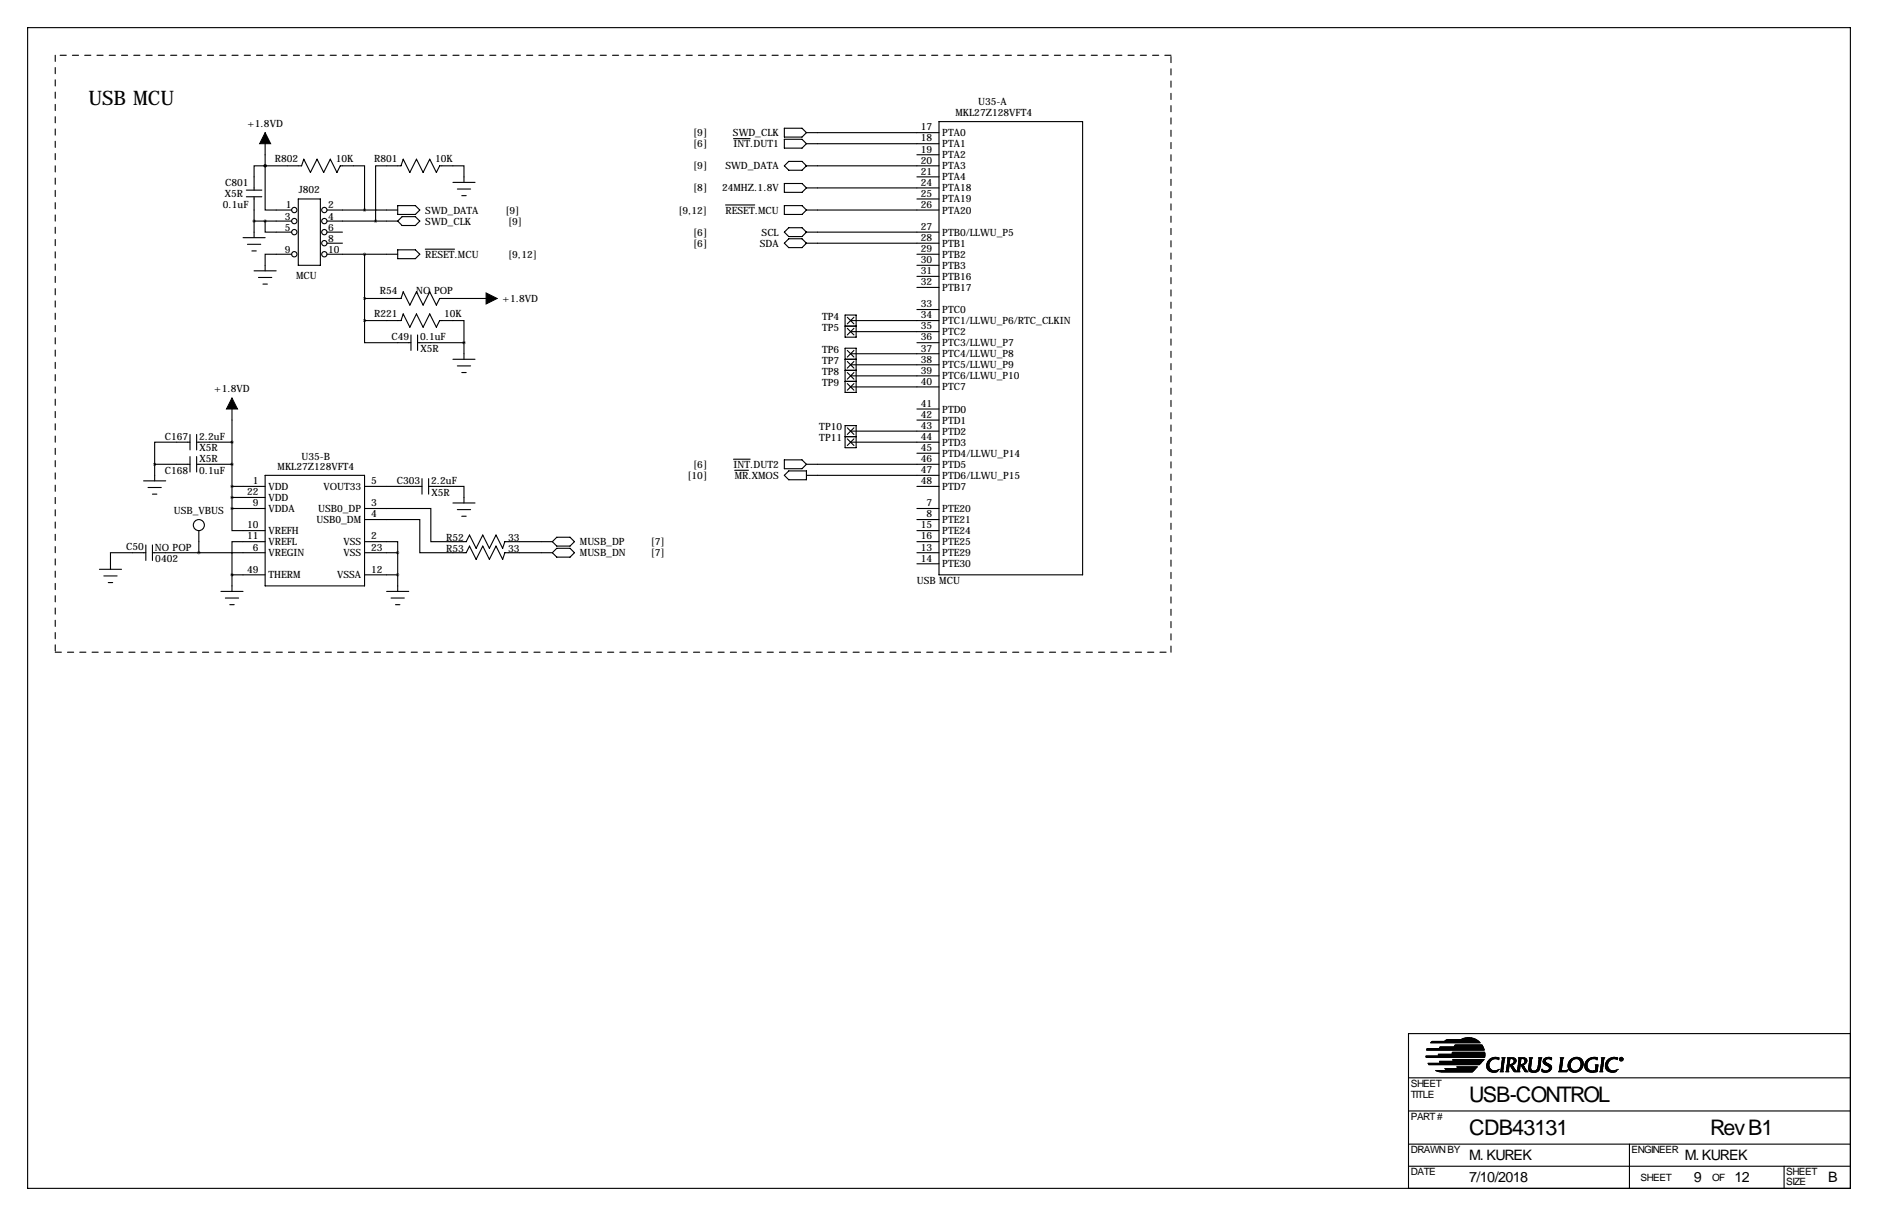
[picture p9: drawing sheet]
<svg xmlns="http://www.w3.org/2000/svg" width="432mm" height="279mm" viewBox="0 0 432 279" stroke-linecap="round" stroke-linejoin="round" font-family="sans-serif">
<g fill="none" stroke="#000" stroke-width=".23">
<path d="M328.9 239.6h11.5M328.9 239.6h11.4M329 239.5h11.3M329 239.5h11.2M329.1 239.4h11.1M329.1 239.4h11M329.2 239.3h10.9M332.1 239.2h7.9M332.2 239.2h7.7M332.3 239.1h7.5M332.4 239h7.3M332.5 239h7.1"/>
<path d="M332.6 238.9h6.9M332.7 238.9h6.7M336 238.8h3.2M336.2 238.7h2.9M336.3 238.7h2.7M336.4 238.6h2.5M336.5 238.6h2.2M336.8 238.5h1.7M337 238.5h1.4M327.9 242.8h13.5M327.9 242.7h13.5M327.9 242.6h13.5"/>
<path d="M327.9 243h13.5M327.9 242.9h13.5M328 241.3h13.3M328 241.2h13.3M328.1 241.1h13.1M328.1 241h13.1M328.1 240.9h13.1M328.3 244.3h12.2M328.4 244.4h12M328.4 244.3h12M328.4 244.4h11.9M328.5 244.7h11.6"/>
<path d="M328.5 244.6h11.7M330 246h8.9M330.1 246h8.7M330.3 246.1h8.5M330.4 246.1h8.3M330.6 246.2h8.1M330.7 246.2h7.9M330.7 242.6h10.7M330.7 242.5h10.7M330.7 242.4h10.7M330.7 242.3h10.7M330.7 242.2h10.7"/>
<path d="M331 243.9h9.8M331 243.8h9.9M331 240.9h10.1M331 240.8h10.1M331 244h9.7M331 240.7h10.1M331.1 244.1h9.5M331.1 244h9.6M331.1 240.7h10M331.1 240.6h10M331.1 244.2h9.4M331.1 244.2h9.5"/>
<path d="M331.1 240.5h9.9M331.3 246.3h7.2M332.2 245.5h7.1M332.2 245.6h7M332.3 245.6h6.9M332.3 245.7h6.8M332.4 245.7h6.7M332.5 245.8h6.6M332.6 245.8h6.4M332.7 245.9h6.2M333.9 242.2h7.5M333.9 242.1h7.5"/>
<path d="M333.9 242h7.5M333.9 241.9h7.5M333.9 241.8h7.5M334 241.8h7.4M334 243.4h7.3M334.1 243.6h7M334.1 243.5h7.1M334.1 243.7h6.9M334.2 243.8h6.7M334.3 240.5h6.7M334.4 240.4h6.5M334.4 240.3h6.5"/>
<path d="M334.5 240.3h6.4M334.5 240.2h6.3M334.6 240.1h6.1M334.9 245.1h4.8M335 245.2h4.6M335.1 245.3h4.4M335.2 245.4h4.2M335.3 245.5h4M340.3 244.5l-11.8 .1M341.1 243.6l-7 .1M341.8 245.2h.6M341.8 245.1h.6"/>
<path d="M341.8 245h.6M341.8 244.9h.5M341.8 244.8h.5M341.8 244.7h.5M341.8 244.6h.5M341.9 245.4h.6M341.9 245.3h.6M341.9 245.3h.5M341.9 244.5h.4M341.9 244.4h.5M341.9 244.3h.5M341.9 245.6h.7"/>
<path d="M341.9 245.5h.7M341.9 245.5h.6M341.9 244.2h.5M342 245.6h.7M342 244.1h.5M342 245.7h.8M342 245.7h.7M342 244h.6M342.1 245.8h.7M342.1 243.9h.5M342.1 245.8l.9 .1M342.1 243.8h.6"/>
<path d="M342.2 245.9h.9M342.2 243.8h.5M342.2 243.7h.5M342.2 246h1M342.3 246h2.1M342.3 243.6h.7M342.4 246.1h2M342.4 243.5h.6M342.4 243.5h.7M342.5 243.4h.7M342.5 246.2h1.8M342.5 244l-.5 .1"/>
<path d="M342.5 243.4h.8M342.6 243.3h.9M342.6 246.2h1.7M342.6 243.3h2M342.7 243.2h1.9M342.9 243.6l-.7 .1M342.9 243.1h1.8M343 246.3h1.1M343.1 243.1h1.6M343.2 246.4h.7M343.2 243h1.4M343.4 243h1"/>
<path d="M343.7 242.9h.3M344 246h.4M344.2 245.9h.3M344.2 243.3h.4M344.4 243.4h.2M344.5 245.8h.1M344.5 243.4h.1M344.6 245.8l-.3 .1M344.6 243.5h.1M344.6 245.7h.1M344.9 246.3h.8M345 246.2h.6"/>
<path d="M345 246.1h.6M345.1 246.1h.5M345.1 246h.4M345.1 245.9h.4M345.1 245.8h.4M345.1 245.8h.5M345.1 245.7h.5M345.1 245.6h.5M345.1 245.5h.5M345.2 245.5h.4M345.2 245.4h.4M345.2 245.3h.4"/>
<path d="M345.2 245.2h.4M345.2 245.1h.4M345.2 245h.5M345.2 244.9h.5M345.2 244.8h.5M345.3 244.7h.4M345.3 244.6h.4M345.3 244.5h.4M345.3 244.4h.4M345.3 244.3h.4M345.3 243h.8M345.3 244.2h.5"/>
<path d="M345.3 244.1h.5M345.3 244h.5M345.3 243.9h.5M345.3 243.1h.7M345.4 243.9h.4M345.4 243.8h.4M345.4 243.7h.4M345.4 243.6h.4M345.4 243.5h.4M345.4 243.2h.5M345.4 243.1h.6M345.4 243.4h.4"/>
<path d="M345.4 243.4h.5M345.4 243.3h.5M346.2 246.3h.8M346.3 246.2h.6M346.3 246.1h.6M346.4 246.1h.5M346.4 246h.5M346.4 245.9h.5M346.4 245.8h.5M346.4 245.7h.5M346.5 245.6h.4M346.5 245.5h.4"/>
<path d="M346.5 245.4h.4M346.5 245.3h.4M346.5 245.2h.4M346.5 245.1h.5M346.5 245h.5M346.5 244.9h.5M346.5 244.8h.5M346.6 244.7h.4M346.6 244.6h.4M346.6 244.5h.4M346.6 244.4h.4M346.6 243h1.4"/>
<path d="M346.6 244.3h.4M346.6 244.2h.5M346.6 244.1h.5M346.6 244h.5M346.6 243.1h1.5M346.7 243.9h.4M346.7 243.8h.4M346.7 243.7h.4M346.7 243.6h.4M346.7 243.2h1.7M346.7 243.1h1.5M346.7 243.5h.5"/>
<path d="M346.7 243.4h.5M346.7 243.3h.5M347.2 244.6h.7M347.2 244.8h.5M347.2 244.7h.5M347.2 244.7h.6M347.3 244.9h.5M347.3 244.8h.4M347.4 245.1h.5M347.4 245h.5M347.4 245.2h.6M347.5 245.3h.5"/>
<path d="M347.5 245.2h.5M347.6 245.4h.5M347.6 245.5h.5M347.7 245.6h.5M347.7 245.5h.5M347.7 244.4h.5M347.7 245.7h.6M347.7 243.3h.7M347.8 245.7h.5M347.8 244.4h.4M347.8 245.8l.6 .1M347.8 245.8h.5"/>
<path d="M347.8 244.3h.5M347.8 243.3h.7M347.9 244.3h.4M347.9 246h.6M347.9 245.9h.6M347.9 244.2h.5M347.9 243.4h.6M348 246h.6M348 244.2h.4M348 243.4h.5M348 246.1h.7M348 246.1h.6"/>
<path d="M348 244.1h.5M348 243.5h.6M348 243.5h.5M348.1 246.2h.6M348.1 243.6h.5M348.1 246.2l1.4 .1M348.1 244.5l-.7 .1M348.1 244h.4M348.1 243.9h.4M348.1 243.9h.5M348.1 243.8h.5M348.1 243.7h.5"/>
<path d="M348.5 244l-.4 .1M348.8 246.2h.6M348.8 246.1h.6M348.9 246.1h.5M348.9 246h.5M348.9 245.9h.5M348.9 245.8h.5M348.9 245.7h.5M348.9 245.6h.5M349 245.6h.4M349 245.5h.5M349 245.4h.5"/>
<path d="M349 245.3h.5M349 245.2h.5M349 245.1h.5M349 245h.5M349 244.9h.5M349 244.8h.5M349.1 244.8h.4M349.1 244.7h.4M349.1 244.7h.5M349.1 244.6h.5M349.1 244.5h.5M349.1 244.4h.5"/>
<path d="M349.1 243h1.4M349.1 244.3h.5M349.1 244.2h.5M349.1 244.1h.5M349.1 244h.5M349.1 243.1h1.5M349.2 243.9h.4M349.2 243.9h.5M349.2 243.8h.5M349.2 243.7h.5M349.2 243.6h.5M349.2 243.2h1.7"/>
<path d="M349.2 243.1h1.5M349.2 243.5h.5M349.2 243.4h.5M349.2 243.3h.5M349.7 244.7h.7M349.7 244.6h.8M349.8 244.8h.4M349.8 244.7h.4M349.8 244.9h.5M349.8 244.8h.5M349.9 245h.5M349.9 244.9h.4"/>
<path d="M349.9 245.1h.5M350 245.2h.5M350 245.1h.5M350 245.3h.5M350.1 245.3h.4M350.1 245.4h.5M350.2 245.5h.5M350.2 245.5h.4M350.2 245.6h.5M350.2 244.4h.5M350.3 245.7h.5M350.3 245.6h.4"/>
<path d="M350.3 243.3h.6M350.3 244.4h.4M350.4 245.8l.5 .1M350.4 245.8h.4M350.4 244.3h.4M350.4 243.3h.6M350.5 246h.5M350.5 245.9h.5M350.5 244.2h.4M350.5 243.4h.5M350.5 246.1h.7M350.5 246.1h.6"/>
<path d="M350.5 246h.6M350.5 244.1h.5M350.5 243.5h.5M350.6 246.2h.6M350.6 244h.4M350.6 243.6h.5M350.6 243.5h.5M350.6 246.2l.8 .1M350.6 244.5l-.7 .1M350.6 243.9h.4M350.6 243.9h.5M350.6 243.8h.5"/>
<path d="M350.6 243.7h.5M351 244l-.4 .1M351.5 245.8h.5M351.5 245.7h.5M351.5 245.6h.5M351.5 245.5h.4M351.5 245.4h.4M351.5 245.3h.4M351.5 245.2h.4M351.5 245.1h.4M351.5 245.9h.7M351.5 245.8l.6 .1"/>
<path d="M351.5 245h.5M351.5 244.9h.5M351.5 244.8h.5M351.5 244.7h.5M351.6 246h.7M351.6 244.7h.4M351.6 244.6h.4M351.6 244.5h.4M351.6 244.4h.4M351.6 244.3h.4M351.6 243h.8M351.6 246.1h2.1"/>
<path d="M351.6 246h.9M351.6 244.2h.4M351.6 244.1h.5M351.6 244h.5M351.6 243.9h.5M351.6 243.8h.5M351.6 243.1h.7M351.7 246.1h2M351.7 243.8h.4M351.7 243.7h.4M351.7 243.6h.4M351.7 243.5h.4"/>
<path d="M351.7 243.2h.5M351.7 243.1h.6M351.7 246.2h1.9M351.7 243.4h.4M351.7 243.4h.5M351.7 243.3h.5M351.8 246.2h1.7M352 246.3h1.3M352.2 246.4h.9M352.9 246h.9M353.1 246h.7M353.2 245.9h.6"/>
<path d="M353.3 245.9h.6M353.4 245.8h.5M353.4 245.7h.6M353.5 245.7h.5M353.5 245.6h.5M353.5 245.5h.5M353.6 245.5h.4M353.6 245.4h.4M353.6 245.3h.5M353.6 245.2h.5M353.6 245.1h.5M353.7 245.1h.4"/>
<path d="M353.7 245h.4M353.7 244.9h.4M353.7 244.8h.4M353.7 244.7h.4M353.7 244.6h.5M353.7 244.5h.5M353.7 244.4h.5M353.7 244.3h.5M353.7 243h.8M353.8 244.2h.4M353.8 244.1h.4M353.8 244h.4"/>
<path d="M353.8 243.9h.4M353.8 243.1h.7M353.8 243.8h.5M353.8 243.7h.5M353.8 243.6h.5M353.8 243.2h.6M353.8 243.1h.6M353.9 243.5h.4M353.9 243.4h.4M353.9 243.3h.4M354.5 245.7h.1M354.5 245.8l.3 .1"/>
<path d="M354.5 245.8h.1M354.5 246.2h1.6M354.5 246.2h1.7M354.5 246.1h1.8M354.5 246h.8M354.5 246h.5M354.5 245.9h.4M354.8 246.3h1.1M354.8 244l.6 .1M354.8 244h.6M354.8 243.9h.5M354.8 243.8h.5"/>
<path d="M354.8 244.2h.8M354.8 244.1h.7M354.8 243.7h.5M354.8 243.6h.5M354.9 244.3h.9M354.9 244.2h.8M354.9 243.5h.5M354.9 244.3h1M354.9 243.4h.6M355 246.4h.7M355 244.4h1M355 243.4h.6"/>
<path d="M355 243.3h.7M355 244.4h1.1M355 243.3h1.8M355.1 244.5l1.1 .1M355.1 243.2h1.7M355.2 244.6h1.1M355.2 243.1h1.6M355.3 244.7h1.1M355.3 243.1h1.5M355.4 244.7h1.1M355.4 243h1.4M355.5 244.8h1"/>
<path d="M355.6 246h.8M355.6 244.8h1M355.6 243h1M355.7 244.9h.9M355.8 246h.7M355.8 244.9h.9M355.9 245.9h.6M355.9 245h.8M355.9 242.9h.4M356 245.1h.7M356.1 245.8h.5M356.1 245.1h.7"/>
<path d="M356.2 245.7h.4M356.2 245.2h.6M356.2 245.7h.5M356.2 245.6h.5M356.2 245.3h.6M356.3 245.5h.4M356.3 245.5h.5M356.3 245.4h.5M356.3 243.3h.5M356.5 243.4h.2M356.6 245.8l-.6 .1M356.6 243.4h.1"/>
<path d="M356.6 243.5h.1M356.7 243.5h.1M358.4 246.2h1.9M358.5 246.1h1.8M358.5 246h1.8M358.5 246h.9M358.5 245.9h.6M358.5 245.8h.5M358.6 245.8h.4M358.6 245.7h.4M358.6 245.7h.5M358.6 245.6h.5"/>
<path d="M358.6 245.5h.5M358.6 245.4h.5M358.6 245.3h.5M358.6 245.2h.5M358.6 245.1h.5M358.6 245h.5M358.7 244.9h.5M358.7 244.8h.5M358.7 244.7h.5M358.7 244.6h.5M358.7 243h.9M358.7 244.5h.5"/>
<path d="M358.7 244.4h.5M358.7 244.3h.5M358.7 244.2h.5M358.7 244.1h.5M358.8 244h.5M358.8 243.9h.5M358.8 243.8h.5M358.8 243.1h.6M358.8 243.1h.7M358.9 243.7h.4M358.9 243.6h.4M358.9 243.5h.4"/>
<path d="M358.9 243.4h.4M358.9 243.3h.5M359.3 244l-.5 .1M359.4 243.2h-.5M359.9 246h.5M360.2 245.9h.2M360.3 246.2l-2 .1M360.3 245.9h.1M360.4 245.8h.1M360.5 245.2h.6M360.5 245.1h.6M360.5 245.1h.5"/>
<path d="M360.5 245h.5M360.5 244.9h.5M360.5 244.8h.5M360.5 244.7h.5M360.5 244.6h.5M360.6 245.4h.6M360.6 245.3h.5M360.6 245.2h.5M360.6 244.4h.5M360.6 244.3h.5M360.6 245.5h.6M360.6 244.2h.5"/>
<path d="M360.7 245.6h.6M360.7 245.6h.5M360.7 244.1h.5M360.7 245.7h.6M360.7 244h.5M360.8 245.8h.6M360.8 243.9h.5M360.8 245.8l.7 .1M360.8 243.8h.5M360.9 245.9h.7M360.9 243.8h.5M360.9 246h.8"/>
<path d="M360.9 243.7h.5M361 246h.9M361 243.6h.6M361.1 246.1h2M361.1 244.5l-.5 .1M361.1 243.5h.5M361.1 246.1h1.9M361.1 243.5h.6M361.2 243.4h.6M361.2 246.2h1.7M361.2 244l-.5 .1M361.2 243.4h.7"/>
<path d="M361.3 246.2h1.6M361.3 243.3h.8M361.4 243.3h1M361.4 243.2h2.1M361.5 246.3h1.1M361.5 243.6l-.6 .1M361.6 243.1h1.8M361.7 246.4h.7M361.7 243.1h1.6M361.8 243h1.3M362 243h1M362.3 246h.9"/>
<path d="M362.3 242.9h.5M362.6 246h.7M362.6 243.3h1M362.7 245.9h.6M362.8 243.3h.8M362.9 245.8h.6M362.9 243.4h.8M363 245.7h.5M363 243.4h.7M363.1 245.7h.5M363.1 243.5h.6M363.1 245.6h.5"/>
<path d="M363.2 245.6h.4M363.2 245.5h.5M363.2 243.5h.6M363.2 243.6l.7 .1M363.2 243.6h.6M363.3 245.3h.5M363.3 243.8h.6M363.3 243.7h.6M363.4 245.2h.5M363.4 243.9h.5M363.4 243.8h.5M363.4 245.8l-.6 .1"/>
<path d="M363.4 245.1h.5M363.4 245h.5M363.4 244h.6M363.4 243.9h.6M363.5 244.9h.5M363.5 244.8h.5M363.5 244.2h.5M363.5 244.1h.5M363.5 244h.5M363.5 244.7h.5M363.5 244.6h.5M363.5 244.5h.5"/>
<path d="M363.5 244.4h.5M363.5 244.3h.5M363.8 245.4h-.5M364.4 245.3h.6M364.4 245.3h.5M364.4 245.2h.5M364.4 245.1h.5M364.4 245h.5M364.4 244.9h.5M364.4 244.8h.5M364.4 244.7h.5M364.4 244.6h.5"/>
<path d="M364.4 245.5h.6M364.4 245.4h.6M364.4 244.4h.5M364.4 244.3h.5M364.5 245.6h.7M364.5 245.5h.6M364.5 244.3h.4M364.5 244.2h.5M364.5 245.7h.7M364.5 244.1h.5M364.6 245.8h.7M364.6 245.7h.7"/>
<path d="M364.6 244h.5M364.6 245.8l.9 .1M364.6 243.9h.6M364.7 243.8h.5M364.7 245.9h.9M364.7 243.8h.6M364.7 243.7h.6M364.8 246h.9M364.8 246h1.2M364.9 246.1h2.3M364.9 243.6h.6M364.9 244.5l-.5 .1"/>
<path d="M364.9 243.5h.7M365 246.1h2.2M365 243.5h.6M365 243.4h.7M365.1 246.2h2.1M365.1 244l-.6 .1M365.1 243.4h.8M365.2 246.2h2M365.2 243.3h.8M365.3 243.3h2M365.4 243.2h1.9M365.4 243.6l-.6 .1"/>
<path d="M365.5 246.3h1.3M365.6 243.1h1.7M365.7 243.1h1.6M365.7 246.4h.8M365.8 243h1.5M366 243h1.2M366.3 246h.9M366.4 242.9h.4M366.7 246h.6M366.8 244.7h.6M366.8 245.9h.5M366.8 245.8h.5"/>
<path d="M366.8 245.7h.5M366.8 243.3h.4M366.9 245.6h.4M366.9 245.5h.4M366.9 245.4h.4M366.9 245.3h.4M366.9 244.8h.5M366.9 245.2h.5M366.9 245.1h.5M366.9 245h.5M366.9 244.9h.5M367 243.4h.2"/>
<path d="M367.1 243.4h.1M367.1 243.5h.1M367.2 243.5h.1M367.8 246.3h.8M367.9 246.2h.6M367.9 246.1h.6M367.9 246h.6M368 246h.5M368 245.9h.5M368 245.8h.5M368 245.7h.5M368 245.6h.5"/>
<path d="M368 245.5h.5M368 245.4h.5M368 245.3h.5M368.1 245.3h.4M368.1 245.2h.4M368.1 245.2h.5M368.1 245.1h.5M368.1 245h.5M368.1 244.9h.5M368.1 244.8h.5M368.1 244.7h.5M368.1 244.6h.5"/>
<path d="M368.1 243h.9M368.2 244.4h.4M368.2 244.4h.5M368.2 244.3h.5M368.2 244.2h.5M368.2 244.1h.5M368.2 244h.5M368.2 243.9h.5M368.2 243.8h.5M368.2 243.7h.5M368.2 243.1h.7M368.3 243.6h.5"/>
<path d="M368.3 243.5h.5M368.3 243.4h.5M368.3 243.3h.5M368.9 243.2h-.6M369.1 245.2h.6M369.1 245.1h.6M369.1 245h.6M369.1 244.9h.5M369.1 244.8h.5M369.1 244.7h.5M369.1 244.6h.5M369.2 245.4h.6"/>
<path d="M369.2 245.3h.6M369.2 245.3h.5M369.2 244.5h.5M369.2 244.4h.5M369.2 244.3h.5M369.2 245.5h.7M369.2 245.5h.6M369.2 244.2h.5M369.3 245.6h.7M369.3 245.6h.6M369.3 244.2h.4M369.3 244.1h.5"/>
<path d="M369.3 245.7h.8M369.3 245.7h.7M369.3 244h.6M369.4 245.8h.7M369.4 243.9h.5M369.4 245.8l.9 .1M369.4 243.8h.6M369.5 245.9h.9M369.5 243.8h.5M369.5 243.7h.6M369.6 246h.9M369.6 246h2.1"/>
<path d="M369.6 243.6h.6M369.7 246.1h2M369.7 243.5h.6M369.7 243.5h.7M369.8 243.4h.7M369.8 246.2h1.8M369.8 243.4h.8M369.9 243.3h.9M369.9 246.2h1.7M370 243.3h1.9M370 243.2h2M370.2 243.6l-.7 .1"/>
<path d="M370.2 246.3h1.1M370.2 243.1h1.8M370.3 243.1h1.7M370.4 246.4h.7M370.5 243h1.4M370.6 243h1.1M370.9 242.9h.4M371.2 246h.6M371.4 245.9h.4M371.4 243.3h.5M371.7 243.4h.2M371.8 245.8h.1"/>
<path d="M371.8 243.4h.1M371.9 245.8l-.3 .1M371.9 243.5h.1M371.9 245.7h.1M372.4 243.5h.1M372.4 243.4h.1M372.4 243.3h.1M372.4 243.6h.1M372.4 243.1h.1M372.5 243.6l.1 .1M372.5 243.2h-.1M372.5 243.1h.1"/>
<path d="M372.5 243h.1M372.6 243.7h.4M372.6 243h.4M372.6 243.8h.3M372.6 243.6h.1M372.6 243.5h.1M372.6 243.4h.1M372.6 243.4h.3M372.6 243.3h.1M372.6 243.1h.3M372.7 242.9h.1M372.8 243.5h.1"/>
<path d="M372.8 243.4h.1M372.8 243.3h.1M372.9 243.5h.1M372.9 243.6h.1M372.9 243.3h.1M372.9 243.2h.1M372.9 243.2h-.3M372.9 243h.1M373 243.7h.1M373 243.1h.1M373.1 243.6h.1M373.1 243.2h.1"/>
<path d="M373.1 243.1h.1M373.1 243.5h.1M373.1 243.4h.1M373.1 243.3h.1"/>
</g>
<g fill="none" stroke="#000" stroke-width=".25">
<path d="M6.3 6.4h419.1v266.6h-419.1zM61 38.1h-2.6v5.6M61 38.1v10.2h6.1M61 38.1h.1M61 38.1h8.3l.5-1.5 1.6 3 1.5-3 1.5 3 1.5-3 1.6 3 .7-1.5h5.6v10.2M61 31.5v6.6M168.7 31.9h3.8M180.3 29.5h4.1l1 1-1 1h-4.1zM180.3 32h4.1l1 1-1 1h-4.1zM185.4 38.1l-1-1h-3l-1.1 1 1.1 1h3l.9-1h30.6M185.4 30.5h30.5M185.4 33h30.5"/>
<path d="M210.8 35.6h5.1M215.9 27.9h33v104.2h-33zM55.9 54.6h5.1M56.6 43.7h3.6M56.6 45.2h3.6M56.9 56.1h3M57.9 57.7h1M58.4 45.2v9.4M58.4 50.8h8.7M61 50.8v2.5h6.1M67.1 58.4h-6.1v3.8M68.6 45.7h5.1v15.3h-5.1z"/>
<path d="M75.2 48.3h16.2M75.2 53.3h3.5M75.2 55.9h3.5M75.2 58.4h16.2M75.2 50.8h16.2M83.8 58.4v15.3M91.4 47.2h4.1l1 1.1-1 1h-4.1zM91.4 57.4h4.1l1 1-1 1h-4.1zM92.5 49.8h3l1 1-1 1h-3l-1.1-1zM97.8 57.3h6.7M104.1 41.9h5.1M105.2 43.4h3"/>
<path d="M106.2 45h1M106.7 41.9v-3.8h-5.6l-.8 1.5-1.5-3-1.5 3-1.5-3-1.6 3-1.5-3-.5 1.5h-5.8v12.7M166.8 47.1h6.7M180.3 47.2h4.1l1 1.1-1 1h-4.1zM180.3 42.2h4.1l1 1-1 1h-4.1zM185.4 43.2h30.5M185.4 48.3h30.5M185.4 53.3l-1-1h-3l-1.1 1 1.1 1.1h3l.9-1.1h30.6M185.4 55.9l-1-1h-3l-1.1 1 1.1 1h3l.9-1h30.6M210.8 40.6h5.1M210.8 45.7h5.1M210.8 58.4h5.1"/>
<path d="M58.4 62.2h5.1M59.4 63.8h3.1M60.5 65.3h1M83.8 73.7h8.4l.5-1.6 1.5 3.1 1.6-3.1 1.5 3.1 1.5-3.1 1.5 3.1 .8-1.5h5.6v5M83.8 73.7v5h10.7M83.8 68.6h8.4l.5-1.5 1.5 3 1.6-3 1.5 3 1.5-3 1.5 3 .8-1.5h12.2M94.5 77v3.5M96 78.7h10.7M96 77v3.5M106.7 78.7v3.8M194.3 72.4h2.5v5.1h-2.5zM194.3 74.9h2.5"/>
<path d="M194.8 72.9l1.5 1.5M194.8 75.4l1.5 1.6M195.6 73.7h20.3M195.6 76.2h20.3M196.3 72.9l-1.5 1.5M196.3 75.4l-1.5 1.6M210.8 61h5.1M210.8 63.5h5.1M210.8 66h5.1M210.8 71.1h5.1M210.8 78.7h5.1M43.7 99.8v3.6"/>
<path d="M45.2 99.8v3.6M53.3 92.5v24.3M104.1 82.5h5.1M105.2 84.1h3M106.2 85.6h1M194.3 80h2.5v10.2h-2.5zM194.3 97.8h2.5v5.1h-2.5zM194.3 82.5h2.5M194.3 85.1h2.5M194.3 87.6h2.5M194.8 80.5l1.5 1.5M194.8 83.1l1.5 1.5"/>
<path d="M194.8 85.6l1.5 1.5M194.8 88.1l1.5 1.6M194.8 98.3l1.5 1.5M195.6 81.3h20.3M195.6 83.8h20.3M195.6 86.4h20.3M195.6 88.9h20.3M195.6 99.1h20.3M196.3 80.5l-1.5 1.5M196.3 83.1l-1.5 1.5M196.3 85.6l-1.5 1.5M196.3 88.1l-1.5 1.6"/>
<path d="M196.3 98.3l-1.5 1.5M210.8 94h5.1M210.8 96.5h5.1M33 110.5h5.1M34 112h3.1M35.1 113.5h1M35.6 106.7h8.1M35.6 106.7v3.8M43.7 101.6h-8.1v5.1M43.7 104.9v3.6M45.2 101.6h8.1M45.2 106.7h8.1"/>
<path d="M45.2 104.9v3.6M53.3 116.8v5.1h7.7M53.3 111.8h7.7M53.3 116.8h7.7M53.3 114.3h7.7M61 109.2h22.8v25.4h-22.8zM83.8 116.8h15.3v7.7h8.1l.7-1.6 1.6 3.1 1.5-3.1 1.5 3.1 1.5-3.1 1.6 3.1 .5-1.5h10.9M83.8 119.4h12.7v7.6h10.7l.7-1.5 1.6 3 1.5-3 1.5 3 1.5-3 1.6 3 .5-1.5h10.9M83.8 111.8h13.2M97 110v3.5M98.6 111.8h8.1v3.8M98.6 110v3.5"/>
<path d="M104.1 115.6h5.1M105.2 117.1h3M106.2 118.6h1M168.7 105.5h3.8M168.9 108.1h3.2M180.3 105.7h4.1l1 1-1 1h-4.1zM180.3 109.2l1.1-1h4v2h-4zM185.4 106.7h30.5M185.4 109.2h30.5M194.3 100.3h2.5M194.8 100.8l1.5 1.6M195.6 101.6h20.3"/>
<path d="M196.3 100.8l-1.5 1.6M210.8 104.1h5.1M210.8 111.8h5.1M210.8 116.8h5.1M210.8 119.4h5.1M22.9 130.8h5M23.9 132.3h3M24.9 133.9h1M33.5 127h-8.1v3.8M33.5 125.2v3.6M35.1 127h25.9M35.1 125.2v3.6"/>
<path d="M45.7 121.9v5.1M50.8 135.9h5.1M51.8 137.4h3.1M52.8 138.9h1M53.3 132.1h7.7M53.3 132.1v3.8M61 124.5h-7.7v7.6M83.8 124.5h7.6v2.5M83.8 132.1h7.6M83.8 127h7.6M88.9 135.9h5.1M89.9 137.4h3.1"/>
<path d="M90.9 138.9h1M91.4 127v8.9M127 124.5l1-1.1h3.1l1 1.1-1 1h-3.1zM128 126h3.1l1 1-1 1h-3.1l-1-1zM210.8 121.9h5.1M210.8 124.5h5.1M210.8 127h5.1M210.8 129.5h5.1M425.4 237.5h-101.6v35.5M323.8 255.3h101.6M323.8 247.6h101.6M323.8 268h101.6"/>
<path d="M323.8 262.9h101.6M374.6 262.9v10.1M410.2 268v5"/>
<circle cx="67.7" cy="50.8" r=".61"/>
<circle cx="67.7" cy="53.3" r=".61"/>
<circle cx="67.7" cy="58.4" r=".61"/>
<circle cx="67.7" cy="48.3" r=".61"/>
<circle cx="74.6" cy="50.8" r=".61"/>
<circle cx="74.6" cy="55.9" r=".61"/>
<circle cx="74.6" cy="53.3" r=".61"/>
<circle cx="74.6" cy="58.4" r=".61"/>
<circle cx="74.6" cy="48.3" r=".61"/>
<circle cx="45.7" cy="120.6" r="1.27"/>
</g>
<path d="M12.7 12.7v137.2M269.2 12.7h-256.5M12.7 149.9h256.5M269.2 149.9v-137.2" fill="none" stroke="#000" stroke-width=".25" stroke-dasharray="1.4 1.4"/>
<path d="M61 30.5l1.2 2.5h-2.5zM111.8 67.3l2.5 1.3-2.5 1.2zM53.3 91.4l1.3 2.6h-2.5z" fill="#000" stroke="#000" stroke-width=".23"/>
<path d="M60.9 38.1a.05 .05 0 0 0 .1 0 .05 .05 0 0 0-.1 0zM86.3 50.8a.05 .05 0 0 0 .1 0 .05 .05 0 0 0-.1 0zM60.9 50.8a.05 .05 0 0 0 .1 0 .05 .05 0 0 0-.1 0zM60.9 38.1a.05 .05 0 0 0 .1 0 .05 .05 0 0 0-.1 0zM91.4 127a.05 .05 0 0 0 .1 0 .05 .05 0 0 0-.1 0zM91.4 132.1a.05 .05 0 0 0 .1 0 .05 .05 0 0 0-.1 0zM53.3 111.8a.05 .05 0 0 0 .1 0 .05 .05 0 0 0-.1 0zM53.3 114.3a.05 .05 0 0 0 .1 0 .05 .05 0 0 0-.1 0zM53.3 116.8a.05 .05 0 0 0 .1 0 .05 .05 0 0 0-.1 0zM53.3 132.1a.05 .05 0 0 0 .1 0 .05 .05 0 0 0-.1 0zM53.3 101.6a.05 .05 0 0 0 .1 0 .05 .05 0 0 0-.1 0zM53.3 106.7a.05 .05 0 0 0 .1 0 .05 .05 0 0 0-.1 0zM35.5 106.7a.05 .05 0 0 0 .1 0 .05 .05 0 0 0-.1 0z" fill="#000" stroke="#000" stroke-width=".63"/>
<g font-size="4.9">
<text x="337.8" y="253.1">USB-CONTROL</text>
<text x="337.8" y="260.7">CDB43131</text>
<text x="393.2" y="260.7">Rev B1</text>
</g>
<text font-size="4.6" x="20.3" y="24.1">USB MCU</text>
<g font-size="3.3">
<text x="337.8" y="266.5">M. KUREK</text>
<text x="387.3" y="266.5">M. KUREK</text>
<text x="337.8" y="271.6">7/10/2018</text>
<text x="389.5" y="271.6">9</text>
<text x="398.8" y="271.6">12</text>
<text x="420.4" y="271.6">B</text>
</g>
<g font-size="2.3">
<text x="56.9" y="29.2">+1.8VD</text>
<text x="211.7" y="30">17</text>
<text x="219.7" y="26.6">MKL27Z128VFT4</text>
<text x="224.9" y="24.1">U35-A</text>
<text x="159.4" y="31.3">[9]</text>
<text x="159.4" y="33.8">[6]</text>
<text x="168.5" y="31.3">SWD_CLK</text>
<text x="168.7" y="33.8">INT.DUT1</text>
<text x="211.7" y="32.5">18</text>
<text x="211.7" y="35.1">19</text>
<text x="216.7" y="31.3">PTA0</text>
<text x="216.7" y="33.8">PTA1</text>
<text x="63.2" y="37.2">R802</text>
<text x="77.2" y="37.2">10K</text>
<text x="86" y="37.2">R801</text>
<text x="100.1" y="37.2">10K</text>
<text x="159.4" y="38.9">[9]</text>
<text x="166.8" y="38.9">SWD_DATA</text>
<text x="211.7" y="37.6">20</text>
<text x="211.7" y="40.1">21</text>
<text x="216.7" y="36.4">PTA2</text>
<text x="216.7" y="38.9">PTA3</text>
<text x="216.7" y="41.4">PTA4</text>
<text x="51.2" y="47.8">0.1uF</text>
<text x="51.7" y="45.3">X5R</text>
<text x="51.7" y="42.7">C801</text>
<text x="65.7" y="47.8">1</text>
<text x="68.7" y="44.4">J802</text>
<text x="75.4" y="47.9">2</text>
<text x="159.4" y="44">[8]</text>
<text x="166" y="44">24MHZ.1.8V</text>
<text x="211.7" y="42.7">24</text>
<text x="211.7" y="45.2">25</text>
<text x="211.7" y="47.8">26</text>
<text x="216.7" y="44">PTA18</text>
<text x="216.7" y="46.5">PTA19</text>
<text x="65.5" y="50.4">3</text>
<text x="65.5" y="53">5</text>
<text x="75.4" y="50.4">4</text>
<text x="75.4" y="53">6</text>
<text x="97.8" y="51.6">SWD_CLK</text>
<text x="97.8" y="49.1">SWD_DATA</text>
<text x="116.2" y="49.1">[9]</text>
<text x="116.8" y="51.6">[9]</text>
<text x="156" y="49.1">[9,12]</text>
<text x="166.8" y="49.1">RESET.MCU</text>
<text x="211.7" y="52.8">27</text>
<text x="216.7" y="49.1">PTA20</text>
<text x="65.5" y="58.1">9</text>
<text x="75.4" y="55.5">8</text>
<text x="75.4" y="58.1">10</text>
<text x="97.8" y="59.2">RESET.MCU</text>
<text x="116.8" y="59.2">[9,12]</text>
<text x="159.4" y="54.1">[6]</text>
<text x="159.4" y="56.7">[6]</text>
<text x="174.7" y="56.7">SDA</text>
<text x="175.1" y="54.1">SCL</text>
<text x="211.7" y="55.4">28</text>
<text x="211.7" y="57.9">29</text>
<text x="216.7" y="54.1">PTB0/LLWU_P5</text>
<text x="216.7" y="56.7">PTB1</text>
<text x="216.7" y="59.2">PTB2</text>
<text x="68.1" y="64.1">MCU</text>
<text x="211.7" y="60.5">30</text>
<text x="211.7" y="63">31</text>
<text x="211.7" y="65.5">32</text>
<text x="216.7" y="61.8">PTB3</text>
<text x="216.7" y="64.3">PTB16</text>
<text x="87.4" y="67.7">R54</text>
<text x="95.7" y="67.7">NO POP</text>
<text x="115.6" y="69.4">+1.8VD</text>
<text x="211.7" y="70.6">33</text>
<text x="216.7" y="66.8">PTB17</text>
<text x="216.7" y="71.9">PTC0</text>
<text x="86" y="72.7">R221</text>
<text x="102.1" y="72.7">10K</text>
<text x="189" y="73.5">TP4</text>
<text x="189" y="76">TP5</text>
<text x="211.7" y="73.2">34</text>
<text x="211.7" y="75.7">35</text>
<text x="216.7" y="74.5">PTC1/LLWU_P6/RTC_CLKIN</text>
<text x="216.7" y="77">PTC2</text>
<text x="90" y="78.2">C49</text>
<text x="96.6" y="78.2">0.1uF</text>
<text x="96.7" y="80.9">X5R</text>
<text x="189" y="81.1">TP6</text>
<text x="189" y="83.6">TP7</text>
<text x="211.7" y="78.2">36</text>
<text x="211.7" y="80.8">37</text>
<text x="211.7" y="83.3">38</text>
<text x="216.7" y="79.5">PTC3/LLWU_P7</text>
<text x="216.7" y="82.1">PTC4/LLWU_P8</text>
<text x="189" y="86.2">TP8</text>
<text x="189" y="88.7">TP9</text>
<text x="211.7" y="85.9">39</text>
<text x="211.7" y="88.4">40</text>
<text x="216.7" y="84.6">PTC5/LLWU_P9</text>
<text x="216.7" y="87.2">PTC6/LLWU_P10</text>
<text x="216.7" y="89.7">PTC7</text>
<text x="49.3" y="90.2">+1.8VD</text>
<text x="211.7" y="93.5">41</text>
<text x="216.7" y="94.8">PTD0</text>
<text x="37.9" y="101">C167</text>
<text x="45.8" y="101.1">2.2uF</text>
<text x="188.4" y="98.8">TP10</text>
<text x="188.4" y="101.4">TP11</text>
<text x="211.7" y="96">42</text>
<text x="211.7" y="98.6">43</text>
<text x="211.7" y="101.1">44</text>
<text x="216.7" y="97.3">PTD1</text>
<text x="216.7" y="99.9">PTD2</text>
<text x="45.9" y="103.7">X5R</text>
<text x="45.9" y="106.2">X5R</text>
<text x="69.3" y="105.7">U35-B</text>
<text x="159.4" y="107.5">[6]</text>
<text x="168.7" y="107.5">INT.DUT2</text>
<text x="211.7" y="103.6">45</text>
<text x="211.7" y="106.2">46</text>
<text x="216.7" y="102.4">PTD3</text>
<text x="216.7" y="104.9">PTD4/LLWU_P14</text>
<text x="216.7" y="107.5">PTD5</text>
<text x="37.9" y="108.9">C168</text>
<text x="45.8" y="108.8">0.1uF</text>
<text x="56.8" y="113.8">22</text>
<text x="58.1" y="111.3">1</text>
<text x="61.7" y="112.6">VDD</text>
<text x="63.8" y="108">MKL27Z128VFT4</text>
<text x="74.4" y="112.6">VOUT33</text>
<text x="85.3" y="111.3">5</text>
<text x="91.2" y="111.2">C303</text>
<text x="99.1" y="111.3">2.2uF</text>
<text x="99.2" y="113.9">X5R</text>
<text x="158.1" y="110">[10]</text>
<text x="168.9" y="110">MR.XMOS</text>
<text x="211.7" y="108.7">47</text>
<text x="211.7" y="111.3">48</text>
<text x="216.7" y="110">PTD6/LLWU_P15</text>
<text x="216.7" y="112.6">PTD7</text>
<text x="40" y="118.1">USB_VBUS</text>
<text x="58.1" y="116.3">9</text>
<text x="61.7" y="115.1">VDD</text>
<text x="61.7" y="117.6">VDDA</text>
<text x="73.2" y="117.6">USB0_DP</text>
<text x="85.3" y="118.9">4</text>
<text x="85.3" y="116.3">3</text>
<text x="213.1" y="116.3">7</text>
<text x="213.1" y="118.9">8</text>
<text x="216.7" y="117.6">PTE20</text>
<text x="56.8" y="121.4">10</text>
<text x="56.8" y="124">11</text>
<text x="61.7" y="122.7">VREFH</text>
<text x="61.7" y="125.3">VREFL</text>
<text x="72.8" y="120.2">USB0_DM</text>
<text x="79" y="125.3">VSS</text>
<text x="85.3" y="124">2</text>
<text x="102.6" y="124.2">R52</text>
<text x="116.8" y="124.2">33</text>
<text x="133.3" y="125.3">MUSB_DP</text>
<text x="149.6" y="125.3">[7]</text>
<text x="211.7" y="121.4">15</text>
<text x="211.7" y="124">16</text>
<text x="216.7" y="120.2">PTE21</text>
<text x="216.7" y="122.7">PTE24</text>
<text x="216.7" y="125.3">PTE25</text>
<text x="29" y="126.4">C50</text>
<text x="35.6" y="126.5">NO POP</text>
<text x="35.7" y="129.1">0402</text>
<text x="56.8" y="131.6">49</text>
<text x="58.1" y="126.5">6</text>
<text x="61.7" y="127.8">VREGIN</text>
<text x="79" y="127.8">VSS</text>
<text x="85.3" y="126.5">23</text>
<text x="85.3" y="131.6">12</text>
<text x="102.6" y="126.7">R53</text>
<text x="116.8" y="126.7">33</text>
<text x="133.3" y="127.8">MUSB_DN</text>
<text x="149.6" y="127.8">[7]</text>
<text x="211.7" y="126.5">13</text>
<text x="211.7" y="129">14</text>
<text x="216.7" y="127.8">PTE29</text>
<text x="216.7" y="130.3">PTE30</text>
<text x="61.7" y="132.9">THERM</text>
<text x="77.5" y="132.9">VSSA</text>
<text x="210.8" y="134.2">USB MCU</text>
<text x="324.4" y="249.7">SHEET</text>
<text x="324.4" y="257.3">PART #</text>
<text x="324.4" y="252.2">TITLE</text>
<text x="324.4" y="264.9">DRAWN BY</text>
<text x="375.2" y="264.9">ENGINEER</text>
<text x="324.4" y="270">DATE</text>
<text x="377.2" y="271.3">SHEET</text>
<text x="393.7" y="271.3">OF</text>
<text x="410.7" y="270">SHEET</text>
<text x="410.7" y="272.3">SIZE</text>
</g>
</svg>
